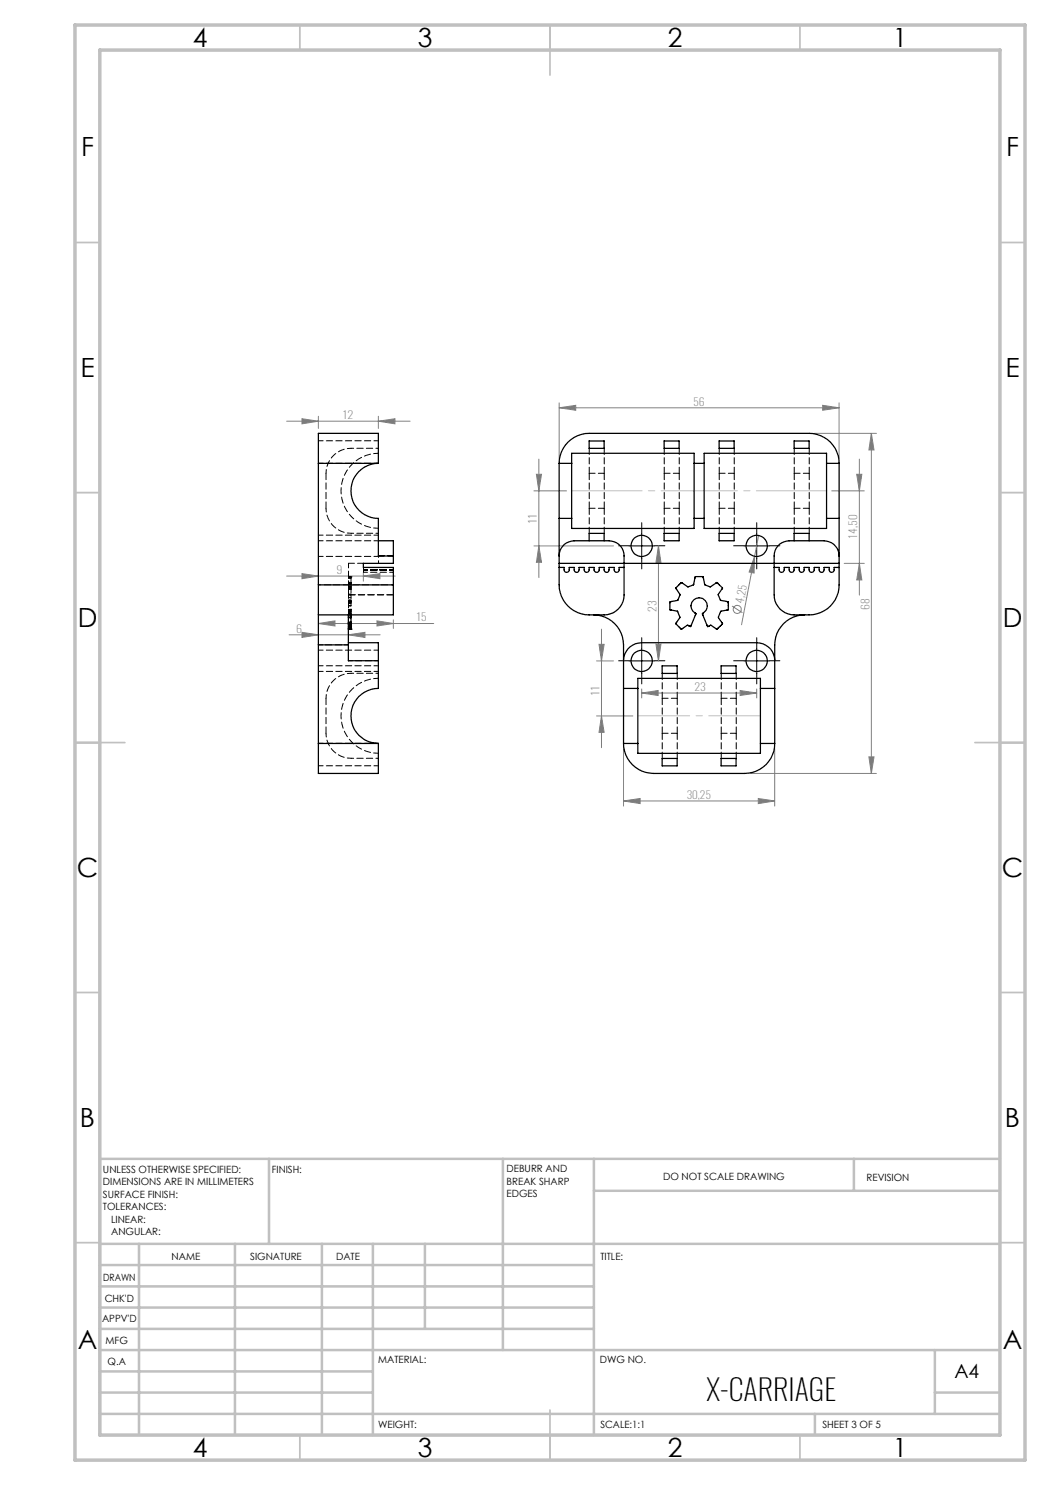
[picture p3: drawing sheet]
<svg xmlns="http://www.w3.org/2000/svg" width="210mm" height="297mm" viewBox="0 0 210 297" stroke-linecap="round" stroke-linejoin="round" font-family="sans-serif">
<g fill="none" stroke="#808080" stroke-width=".2">
<path d="M57.3 84.2h24.7M60.4 83.7l3.3 .5-3.3 .6zM63.7 83.3v2.4M75.7 84.2l3.3-.5v1.1zM75.7 83.3v2.4M106.8 98.2h6.5M107.3 94.9h1l-.5 3.3zM107.8 91.8v23.7M111.8 81.6l3.3-.5v1zM111.8 80.6v11.1M111.8 81.6h56M162.8 86.7h12.5"/>
<path d="M164.5 81.1l3.3 .5-3.3 .5zM166.3 98.2h6.6M167.8 80.6v11.1M171.3 94.9h1.1l-.5 3.3zM171.9 91.8v27.2M174.3 86.7l.5 3.3h-1zM174.3 86.7v68M57.3 115.2h21.7M60.4 114.7l3.3 .5-3.3 .5zM72.7 115.2l3.3-.5v1zM72.7 114.5v1.7M106.8 109.2h15.9"/>
<path d="M107.8 109.2l.5 3.3h-1zM131.7 109.2v23M131.7 109.2l.5 3.3h-1zM150.9 111.3l-.1 3.3-1-.2zM150.9 111.3l-2.6 13.7M151.7 107.1l-.8 4.2M168.8 112.7h4.1M171.9 112.7l.5 3.3h-1.1zM57.8 127h18.2M60.4 126.5l3.3 .5-3.3 .5zM63.7 124.7l3.3-.5v1zM63.7 124.7h23"/>
<path d="M69.7 127l3.3-.5v1zM75.4 124.2l3.3 .5-3.3 .5zM78.7 124v1.7M119.3 132.2h3.4M119.8 128.9h1l-.5 3.3zM120.3 125.8v23.7M128.3 138.6l3.3-.5v1zM128.3 137.8v1.8M128.3 138.6h23M131.2 128.9h1l-.5 3.3zM146.4 121.2l2.1 1.4M148 138.1l3.3 .5-3.3 .5z"/>
<path d="M151.3 137.8v1.8M119.3 143.2h7.3M120.3 143.2l.5 3.3h-1zM124.7 149.7v11.5M150 154.7h25.3M151.7 159.7l3.2 .5-3.2 .5zM154.9 149.7v11.5M173.8 151.4h1l-.5 3.3zM124.7 160.2l3.3-.5v1zM124.7 160.2h30.2"/>
<circle cx="147.5" cy="121.9" r=".8"/>
</g>
<g fill="none" stroke="#000" stroke-width=".2" stroke-dasharray="15.2 1.3 1.3 1.3">
<path d="M125.8 109.2h-2.1M128.3 106.7v-2.2M128.3 111.7v2.1M130.8 109.2h2.2M148.8 109.2h-2.1M151.3 106.7v-2.2M151.3 111.7v2.1M153.8 109.2h2.2M125.8 132.2h-2.1M128.3 129.7v-2.2M128.3 134.7v2.1M130.8 132.2h2.2"/>
<path d="M148.8 132.2h-2.1M151.3 129.7v-2.2M151.3 134.7v2.1M153.8 132.2h2.2"/>
</g>
<path d="M125.8 109.2h5M128.3 106.7v5M148.8 109.2h5M151.3 106.7v5M125.8 132.2h5M128.3 129.7v5M148.8 132.2h5M151.3 129.7v5" fill="none" stroke="#000" stroke-width=".2"/>
<path d="M114.3 98.2h51" fill="none" stroke="#c0c0c0" stroke-width=".2" stroke-dasharray="15.2 1.3 1.3 1.3" stroke-dashoffset="1.2"/>
<path d="M127.6 143.2h24.5" fill="none" stroke="#c0c0c0" stroke-width=".2" stroke-dasharray="15.2 1.3 1.3 1.3" stroke-dashoffset="4.9"/>
<g fill="none" stroke="#c0c0c0" stroke-width=".35">
<path d="M60 5v5M110 5v10M160 5v5M15 48.5h5M200 48.5h5M15 98.5h5M200 98.5h5M15 148.5h10M195 148.5h10M15 198.5h5M200 198.5h5M15 248.5h5"/>
<path d="M200 248.5h5M60 287v5M110 282v10M160 287v5"/>
</g>
<g fill="none" stroke="#c0c0c0" stroke-width=".5">
<path d="M53.8 231.8v17M100.6 231.8v38.2M118.8 231.8v55.2M118.8 238.2h81.2M170.8 231.8v6.4M200 231.8h-180v55.2M20 248.8h180M20 257.3h98.8M20 253h98.8M27.8 248.8v38.2M47 248.8v38.2M64.4 248.8v38.2"/>
<path d="M74.6 248.8v38.2M85 248.8v17M20 265.8h98.8M20 261.5h98.8M20 278.5h54.6M20 274.3h54.6M20 270h180M187 278.5h13M187 270v12.8M20 282.8h180M163 282.8v4.2"/>
</g>
<path d="M15 5h190v287h-190zM20 10h180v277h-180z" fill="none" stroke="#c0c0c0" stroke-width=".7"/>
<g fill="#808080">
<path d="M150.9 111.3l-.1 3.3-1-.2z"/>
<path d="M107.3 94.9h1l-.5 3.3zM107.8 109.2l.5 3.3h-1zM119.8 128.9h1l-.5 3.3zM120.3 143.2l.5 3.3h-1zM171.3 94.9h1.1l-.5 3.3zM171.9 112.7l.5 3.3h-1.1z"/>
<path d="M75.4 124.2l3.3 .5-3.3 .5zM63.7 124.7l3.3-.5v1zM69.7 127l3.3-.5v1zM60.4 126.5l3.3 .5-3.3 .5zM75.7 84.2l3.3-.5v1.1zM60.4 83.7l3.3 .5-3.3 .6zM72.7 115.2l3.3-.5v1zM60.4 114.7l3.3 .5-3.3 .5z"/>
<path d="M111.8 81.6l3.3-.5v1zM164.5 81.1l3.3 .5-3.3 .5zM128.3 138.6l3.3-.5v1zM148 138.1l3.3 .5-3.3 .5z"/>
<path d="M124.7 160.2l3.3-.5v1zM151.7 159.7l3.2 .5-3.2 .5z"/>
<path d="M174.3 86.7l.5 3.3h-1zM173.8 151.4h1l-.5 3.3zM131.7 109.2l.5 3.3h-1zM131.2 128.9h1l-.5 3.3z"/>
</g>
<g fill="none" stroke="#000" stroke-width=".25">
<path d="M63.7 92.7v-6h12v6M63.7 92.7h12M63.7 92.7v24.3M75.7 92.7a5.5 5.5 0 0 0-5.5 5.5 5.5 5.5 0 0 0 5.5 5.5v7.5h3M111.8 92.7a6 6 0 0 1 6-6h44a6 6 0 0 1 6 6M111.8 92.7v11M111.8 92.7h2.5M114.3 92.7v11M114.3 92.7v-2h24.5v2M117.8 88.2h3v1.5h-3zM132.8 88.2h3v1.5h-3zM138.8 92.7v11"/>
<path d="M138.8 92.7h2M140.8 92.7v11M140.8 92.7v-2h24.5v2M143.8 88.2h3v1.5h-3zM158.8 88.2h3v1.5h-3zM165.3 92.7v11M165.3 92.7h2.5M167.8 92.7v11M63.7 117v6M63.7 117h15M75.7 108.2h3v3M78.7 117v6h-15"/>
<path d="M78.7 111.2v1.5h-6v.8h6v3.5M111.8 103.7v13.3a6 6 0 0 0 6 6 8.1 8.1 0 0 0 4.9-.4 4 4 0 0 0 2.1-3.6v-7.8a2.98 2.98 0 0 0-3-3h-7a2.99 2.99 0 0 0-3 3M111.8 113.5h1v.5a.51 .51 0 0 0 .5 .5 .51 .51 0 0 0 .5-.5v-.5h1v.5a.49 .49 0 0 0 .5 .5 .49 .49 0 0 0 .5-.5v-.5h1v.5a.49 .49 0 0 0 .5 .5 .49 .49 0 0 0 .5-.5v-.5h1v.5a.51 .51 0 0 0 .5 .5 .51 .51 0 0 0 .5-.5v-.5h1v.5a.49 .49 0 0 0 .5 .5 .49 .49 0 0 0 .5-.5v-.5h1v.5a.49 .49 0 0 0 .5 .5 .49 .49 0 0 0 .5-.5v-.5h1M111.8 112.7h56M111.8 103.7h2.5M114.3 103.7v2h24.5v-2M117.8 108.2v-1.5h3v1.5M132.8 106.7h3v1.5h-3zM136.2 116.5l1.5 .9 1-.5 .3-1.5 1.6-.1 .3 1.6 1.2 .5 1.3-.9 1.1 1.1-.8 1.4 .4 1.1 1.6 .3v1.6l-1.6 .3-.4 1.1 .8 1.4-1.1 1-1.2-.7-.7 .2-1-2.5a1.67 1.67 0 0 0 .7-2.6 1.67 1.67 0 0 0-2.7 0 1.67 1.67 0 0 0 .7 2.6l-1.1 2.5-.7-.2-1.2 .7-1.1-1 .9-1.4-.5-1.2-1.5-.2v-1.6l1.6-.4 .4-1.1-.9-1.3zM138.8 103.7h2M140.8 103.7v2h24.5v-2M143.8 106.7h3v1.5h-3z"/>
<path d="M154.8 113.5h1v.5a.51 .51 0 0 0 .5 .5 .51 .51 0 0 0 .5-.5v-.5h1v.5a.49 .49 0 0 0 .5 .5 .49 .49 0 0 0 .5-.5v-.5h1v.5a.49 .49 0 0 0 .5 .5 .49 .49 0 0 0 .5-.5v-.5h1v.5a.51 .51 0 0 0 .5 .5 .51 .51 0 0 0 .5-.5v-.5h1v.5a.49 .49 0 0 0 .5 .5 .49 .49 0 0 0 .5-.5v-.5h1v.5a.49 .49 0 0 0 .5 .5 .49 .49 0 0 0 .5-.5v-.5h1M158.8 108.2v-1.5h3v1.5M165.3 103.7h2.5M167.8 103.7v13.3a6 6 0 0 1-6 6 8.1 8.1 0 0 1-4.8-.4 4.1 4.1 0 0 1-2.2-3.6v-7.8a3 3 0 0 1 3-3h7a2.99 2.99 0 0 1 3 3M63.7 123v6M63.7 129v19.7M63.7 129h6M69.7 123v6M69.7 128.5h6v3.6M69.7 125.8h.5M69.7 129v3.1h6M69.7 124.7h.5"/>
<path d="M69.7 124.8h.5M69.7 124.6h.5M69.7 124.9h.5M69.7 124.5h.5M69.7 125.3h.5M69.7 123.5h.5M69.7 123.4h.5M69.7 125.6h.5M69.7 125.7h.5M70.2 124.7v.1M70.2 124.5v.1M70.2 123.4v.1"/>
<path d="M70.2 125.8h.1M70.2 123v.4M70.2 123.5v1M70.2 124.6v.1M70.2 124.8v1M75.7 132.1v5.6a5.5 5.5 0 0 0-5.5 5.5 5.5 5.5 0 0 0 5.5 5.5M118.7 123a6 6 0 0 1 6 6v8.7M124.7 132.1a3.6 3.6 0 0 1 3.6-3.6h23a3.6 3.6 0 0 1 3.6 3.6M124.7 137.7v11M124.7 137.7h2.9M127.6 137.7v11M127.6 137.7v-2h24.5v2"/>
<path d="M132.4 133.2h3v1.5h-3zM144.2 133.2h3v1.5h-3zM152.1 137.7v11M152.1 137.7h2.8M154.9 137.7v11M160.9 123a6 6 0 0 0-6 6v8.7M63.7 148.7v6h12v-6M63.7 148.7h12M124.7 148.7a6 6 0 0 0 6 6h18.2a6 6 0 0 0 6-6M124.7 148.7h2.9M127.6 148.7v2h24.5v-2M132.4 151.7h3v1.5h-3z"/>
<path d="M144.2 151.7h3v1.5h-3zM152.1 148.7h2.8"/>
<circle cx="128.3" cy="109.2" r="2.12"/>
<circle cx="151.3" cy="109.2" r="2.12"/>
<circle cx="128.3" cy="132.2" r="2.12"/>
<circle cx="151.3" cy="132.2" r="2.12"/>
</g>
<g fill="none" stroke="#000" stroke-width=".2" stroke-dasharray="1.3 .6" stroke-dashoffset=".1">
<path d="M117.8 94.7h3M132.8 94.7h3M143.8 94.7h3M158.8 94.7h3M69.7 112.7h3M75.7 111.2h3M78.7 111.2h-3M120.8 101.7h-3M135.8 101.7h-3M146.8 101.7h-3M161.8 101.7h-3M132.4 139.7h3"/>
<path d="M144.2 139.7h3M135.4 146.7h-3M147.2 146.7h-3"/>
</g>
<g fill="none" stroke="#000" stroke-width=".2" stroke-dasharray="1.3 .6">
<path d="M117.8 89.7v5M120.8 94.7v-5M120.8 94.7v7M132.8 89.7v5M135.8 94.7v-5M135.8 94.7v7M143.8 89.7v5M146.8 94.7v-5M146.8 94.7v7M158.8 89.7v5M161.8 94.7v-5M161.8 94.7v7"/>
<path d="M65.2 101.7v-7M69.7 119h.1M69.7 117.4h.5M70.2 117.5h-.5M70.2 117.6h-.5M70.2 117.5v.1M70.2 117.8h-.5M70.2 117.6v.2M70.2 117h-.5M70.2 117v.5M70.2 117.9h-.5M70.2 117.8v.1"/>
<path d="M70.2 118.9h-.5M70.2 119h-.5M70.2 116.7h-.5M70.2 116.7v.3M70.2 118.9v.1M70.2 116.6h-.5M70.2 116.6v.1M70.2 116.5h-.5M70.2 116.5v.1M70.2 116.5h.1M70.2 117.4h-.5M70.2 117.3h-.5"/>
<path d="M70.2 116.9h-.5M70.2 119.5h-.5M70.2 115.6h-.5M70.2 115.5h-.5M70.2 115.5v.1M70.2 115.4h-.5M70.2 115.4v.1M70.2 115.3h-.5M70.2 115.3v.1M70.2 115.4h.1M72.7 114v.5M72.7 114v-.5"/>
<path d="M117.8 101.7v5M117.8 101.7v-7M120.8 106.7v-5M132.8 101.7v5M132.8 101.7v-7M135.8 106.7v-5M143.8 101.7v5M143.8 101.7v-7M146.8 106.7v-5M158.8 101.7v5M158.8 101.7v-7M161.8 106.7v-5"/>
<path d="M69.7 125.3h.5M70.2 120.4h-.5M70.2 120.4v.2M70.2 120.6h-.5M70.2 120.3h-.5M70.2 120.3v.1M70.2 121.9h-.5M70.2 122h-.5M70.2 121.9v.1M70.2 120.3h.1M70.2 122h.1M70.2 120.1h-.5"/>
<path d="M70.2 120.1v.2M70.2 122.2h-.5M70.2 122v.2M70.2 122.3h-.5M70.2 122.2v.1M70.2 120h-.5M70.2 120v.1M70.2 125.8h-.5M70.2 125.7h-.5M70.2 125h-.5M70.2 125.1h-.5M70.2 125.2h-.5"/>
<path d="M70.2 125.3h-.5M70.2 121.2h-.5M70.2 124.9h-.5M70.2 122.5h-.5M70.2 122.6h-.5M70.2 123h-.5M70.2 122.9h-.5M70.2 122.8h-.5M70.2 122.7h-.5M70.2 125.8h.1M70.2 125.6h-.5M70.2 123.5h-.5"/>
<path d="M70.2 124.4h-.5M70.2 124.6h-.5M70.2 124.7h-.5M70.2 124.8h-.5M70.2 121.1h-.5M70.2 120.7h-.5M132.4 134.7v5M135.4 139.7v-5M135.4 139.7v7M144.2 134.7v5M147.2 139.7v-5M147.2 139.7v7"/>
<path d="M65.2 146.7v-7M132.4 146.7v5M132.4 146.7v-7M135.4 151.7v-5M144.2 146.7v5M144.2 146.7v-7M147.2 151.7v-5"/>
</g>
<path d="M70.2 89.7a5 5 0 0 0-5 5M65.2 101.7a5 5 0 0 0 5 5M69.7 119v4M70.2 117.9v1M70.2 119v1M72.7 114h6M72.7 114.5h6M63.7 129h6M69.7 132.1h6M70.2 134.7a5 5 0 0 0-5 5M65.2 146.7a5 5 0 0 0 5 5" fill="none" stroke="#000" stroke-width=".2" stroke-dasharray="1.3 .6" stroke-dashoffset=".5"/>
<g fill="none" stroke="#000" stroke-width=".2" stroke-dasharray="1.3 .6" stroke-dashoffset=".3">
<path d="M63.7 88.2h12M63.7 92.7h12M63.7 108.2h12M63.7 111.3h12M69.7 112.7v6.3M75.7 105.7a7.5 7.5 0 0 1-7.5-7.5 7.5 7.5 0 0 1 7.5-7.5M75.7 107h-12M63.7 133.2h12M63.7 134.3h12M70.2 122.3v.7M75.7 130h-12M63.7 153.2h12"/>
<path d="M75.7 150.7a7.5 7.5 0 0 1-7.5-7.5 7.5 7.5 0 0 1 7.5-7.5M75.7 148.7h-12"/>
</g>
<path d="M70.2 89.7h5.5M70.2 106.7h5.5M70.2 134.7h5.5M70.2 120.6v1.3M70.2 151.7h5.5" fill="none" stroke="#000" stroke-width=".2" stroke-dasharray="1.3 .6" stroke-dashoffset=".7"/>
<path d="M69.7 119h9M78.7 119h-9" fill="none" stroke="#000" stroke-width=".2" stroke-dasharray="1.3 .6" stroke-dashoffset="-.1"/>
<path d="M75.7 112.7v-1.5M78.7 117h-15" fill="none" stroke="#000" stroke-width=".2" stroke-dasharray="1.3 .6" stroke-dashoffset=".8"/>
<path d="M70.2 115.6v.9" fill="none" stroke="#000" stroke-width=".2" stroke-dasharray="1.3 .6" stroke-dashoffset=".4"/>
<text font-size="5.8" x="141.3" y="280.2">X-CARRIAGE</text>
<g font-size="5.3">
<text x="38.5" y="9.5">4</text>
<text x="83.5" y="9.5">3</text>
<text x="133.6" y="9.5">2</text>
<text x="178.6" y="9.5">1</text>
<text x="16.2" y="31.3">F</text>
<text x="201.2" y="31.3">F</text>
<text x="16.1" y="75.5">E</text>
<text x="201.1" y="75.5">E</text>
<text x="15.5" y="125.5">D</text>
<text x="200.5" y="125.5">D</text>
<text x="15.4" y="175.5">C</text>
<text x="200.4" y="175.5">C</text>
<text x="16" y="225.5">B</text>
<text x="201" y="225.5">B</text>
<text x="15.5" y="269.8">A</text>
<text x="200.5" y="269.8">A</text>
<text x="38.5" y="291.5">4</text>
<text x="83.5" y="291.5">3</text>
<text x="133.6" y="291.5">2</text>
<text x="178.6" y="291.5">1</text>
</g>
<text font-size="3.9" x="190.9" y="275.5">A4</text>
<g font-size="2.1" fill="#808080">
<text x="68.5" y="83.8">12</text>
<text x="138.6" y="81.1">56</text>
<text x="107.4" y="104.8" transform="rotate(-90 107.4 104.8)">11</text>
<text x="171.5" y="107.7" transform="rotate(-90 171.5 107.7)">14,50</text>
<text x="67.3" y="114.8">9</text>
<text x="83.2" y="124.3">15</text>
<text x="131.3" y="122.4" transform="rotate(-90 131.3 122.4)">23</text>
<text x="148.7" y="120.7" transform="rotate(-79 148.7 120.7)">4,25</text>
<text x="173.9" y="121.9" transform="rotate(-90 173.9 121.9)">68</text>
<text x="59.2" y="126.5">6</text>
<text x="119.9" y="139.1" transform="rotate(-90 119.9 139.1)">11</text>
<text x="138.9" y="138.2">23</text>
<text x="137.3" y="159.8">30,25</text>
</g>
<g font-size="2">
<text x="20.6" y="234.6">UNLESS OTHERWISE SPECIFIED:</text>
<text x="20.6" y="237.1">DIMENSIONS ARE IN MILLIMETERS</text>
<text x="20.6" y="239.6">SURFACE FINISH:</text>
<text x="54.4" y="234.6">FINISH:</text>
<text x="101.3" y="234.5">DEBURR AND</text>
<text x="101.3" y="237">BREAK SHARP</text>
<text x="101.3" y="239.5">EDGES</text>
<text x="132.6" y="236">DO NOT SCALE DRAWING</text>
<text x="173.3" y="236.2">REVISION</text>
<text x="20.6" y="242.1">TOLERANCES:</text>
<text x="22.2" y="244.6">LINEAR:</text>
<text x="22.2" y="247.1">ANGULAR:</text>
<text x="34.3" y="252">NAME</text>
<text x="50" y="251.9">SIGNATURE</text>
<text x="67.2" y="251.9">DATE</text>
<text x="120.1" y="251.9">TITLE:</text>
<text x="20.6" y="256.1">DRAWN</text>
<text x="20.9" y="260.3">CHK'D</text>
<text x="20.4" y="264.4">APPV'D</text>
<text x="21.1" y="268.8">MFG</text>
<text x="21.5" y="273">Q.A</text>
<text x="75.6" y="272.5">MATERIAL:</text>
<text x="120" y="272.5">DWG NO.</text>
<text x="75.6" y="285.5">WEIGHT:</text>
<text x="120.1" y="285.6">SCALE:1:1</text>
<text x="164.5" y="285.6">SHEET 3 OF 5</text>
</g>
</svg>
